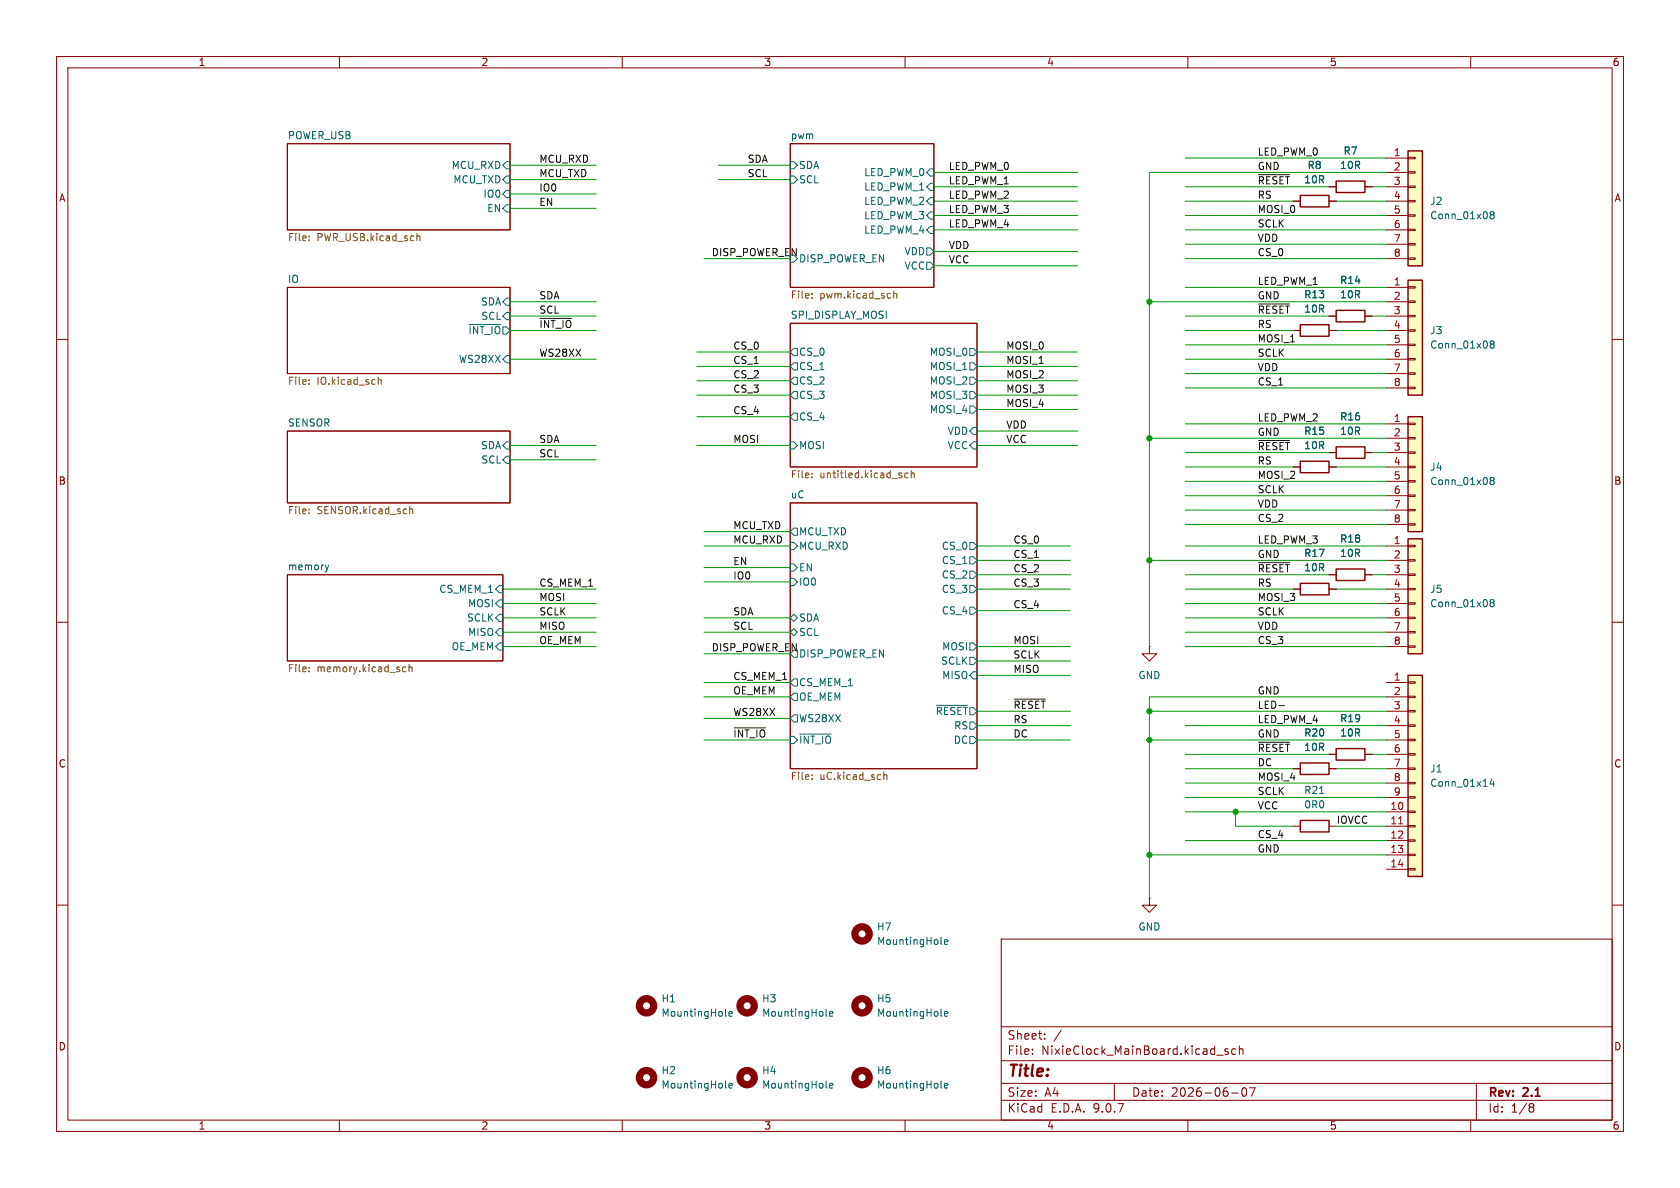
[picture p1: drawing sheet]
<svg xmlns="http://www.w3.org/2000/svg" width="297mm" height="210mm" viewBox="0 0 297 210" stroke-linecap="round" stroke-linejoin="round" font-family="sans-serif">
<g fill="none" stroke="#840000" stroke-width=".18">
<path d="M10 10h277v190h-277zM12 12h273v186h-273zM60 10v2M110 10v2M160 10v2M210 10v2M260 10v2M50.8 25.4h39.4v15.2h-39.4zM139.7 25.4h25.4v25.4h-25.4zM50.8 50.8h39.4v15.2h-39.4zM139.7 57.2h33v25.4h-33zM10 60h2"/>
<path d="M50.8 76.2h39.4v12.7h-39.4zM285 60h2M139.7 88.9h33v47h-33zM10 110h2M50.8 101.6h38.1v15.2h-38.1zM285 110h2M10 160h2M177 166h108v32h-108zM285 160h2M60 198v2M110 198v2M160 198v2"/>
<path d="M177 194.5h108M177 191.5h108M177 187.5h108M177 181.5h108M182.5 186.3v.1M182.5 185.5v.1M184.7 183.6v.1M184.7 182.8v.1M187.6 182.1l-1.3 2M197 191.5v3M210 198v2M215.1 186.5h1.1"/>
<path d="M217.1 185.5l-.4-.1-.2 .2 .1 .2 .5 .2v.3h-.6M217.7 193.2h1.2M218.5 185.5l-.5-.1-.3 .3v.4l.2 .2h.6M219.1 185.5l.2-.1 .4 .1v.9M219.1 184.9v1.5M219.7 192.4l.2-.1a.81 .81 0 0 1 .6 .6 .81 .81 0 0 1-.3 .8l-.2 .1a.81 .81 0 0 1-.3-1.4zM220.9 192.3h1l-.7 1.5M260 198v2M261 191.5v6.5M270.6 195.1l.4 .1 .2 .2-.3 .3M270.6 195.7h.3M270.9 195.7l.2 .2 .1 .4-.2 .2-.4 .1"/>
</g>
<g fill="none" stroke="#006464" stroke-width=".18">
<path d="M88.9 29.2l.6-.6h.7v1.2h-.7zM88.9 36.8l.6-.6h.7v1.3h-.7zM89.5 31.1h.7v1.3h-.7l-.6-.6zM89.5 33.7h.7v1.2h-.7l-.6-.6zM139.7 28.6h.6l.7 .6-.7 .6h-.6zM139.7 31.1h.6l.7 .7-.7 .6h-.6zM164.5 29.8h.6v1.3h-.6l-.7-.6zM164.5 32.4h.6v1.3h-.6l-.7-.7zM164.5 34.9h.6v1.3h-.6l-.7-.6zM164.5 37.5h.6v1.2h-.6l-.7-.6zM82.9 57.4h5.6M88.9 53.3l.6-.6h.7v1.3h-.7z"/>
<path d="M89.5 55.2h.7v1.3h-.7l-.6-.6zM139.7 45.1h.6l.7 .6-.7 .7h-.6zM163.8 43.8h.7l.6 .7-.6 .6h-.7zM163.8 46.4h.7l.6 .6-.6 .6h-.7zM164.5 40h.6v1.3h-.6l-.7-.7zM89.5 62.9h.7v1.2h-.7l-.6-.6zM89.5 78.1h.7v1.3h-.7l-.6-.7zM139.7 78.1h.6l.7 .6-.7 .7h-.6zM140.3 66.7h.7v1.2h-.7l-.6-.6zM140.3 64.1h.7v1.3h-.7l-.6-.6zM140.3 61.6h.7v1.3h-.7l-.6-.7zM140.3 69.2h.7v1.3h-.7l-.6-.6z"/>
<path d="M140.3 73h.7v1.3h-.7l-.6-.6zM171.4 66.7h.7l.6 .6-.6 .6h-.7zM171.4 64.1h.7l.6 .7-.6 .6h-.7zM171.4 61.6h.7l.6 .6-.6 .7h-.7zM171.4 69.2h.7l.6 .7-.6 .6h-.7zM171.4 71.8h.7l.6 .6-.6 .6h-.7zM172.1 75.6h.6v1.2h-.6l-.7-.6zM172.1 78.1h.6v1.3h-.6l-.7-.7zM57.5 99.9l.3 .8M58.1 99.9l-.3 .8M88.9 81.3l.6-.7h.7v1.3h-.7zM139.7 99.7h.6l.7 .6-.7 .7h-.6z"/>
<path d="M139.7 95.9h.6l.7 .6-.7 .7h-.6zM140.3 93.3h.7v1.3h-.7l-.6-.6zM171.4 95.9h.7l.6 .6-.6 .7h-.7zM171.4 98.4h.7l.6 .7-.6 .6h-.7zM57.8 100.7l-.1 .3M87.6 106.7l.7-.7h.6v1.3h-.6zM87.6 114.3l.7-.6h.6v1.2h-.6zM88.3 103.5h.6v1.3h-.6l-.7-.7zM88.3 108.6h.6v1.3h-.6l-.7-.7zM88.3 111.1h.6v1.3h-.6l-.7-.6zM139.7 102.2h.6l.7 .7-.7 .6h-.6zM139.7 111.8l.6-.7 .7 .7-.7 .6z"/>
<path d="M140.3 108.6l.7 .6-.7 .7-.6-.7zM140.3 114.9h.7v1.3h-.7l-.6-.6zM171.4 103.5h.7l.6 .6-.6 .7h-.7zM171.4 101h.7l.6 .6-.6 .6h-.7zM171.4 107.3h.7l.6 .7-.6 .6h-.7zM171.4 116.2h.7l.6 .6-.6 .7h-.7zM171.4 113.7h.7l.6 .6-.6 .6h-.7zM172.1 118.7h.6v1.3h-.6l-.7-.6zM139.7 130.2h.6l.7 .6-.7 .6h-.6zM140.3 120h.7v1.3h-.7l-.6-.6zM140.3 126.4h.7v1.2h-.7l-.6-.6zM140.3 122.6h.7v1.2h-.7l-.6-.6z"/>
<path d="M141.4 129.8h5.5M165.5 124.7h5.5M171.4 130.2h.7l.6 .6-.6 .6h-.7zM171.4 127.6h.7l.6 .7-.6 .6h-.7z"/>
</g>
<g fill="none" stroke="#725600" stroke-width=".18">
<path d="M54.6 42.4v.1M54.6 41.8v.1M73.7 41.3v1.2M73.7 41.8l.2-.1 .3 .1v.7M143.5 51.9v.1M143.5 52.6v.1M158 51.4v1.3M158 52l.2-.1h.3v.8M54.6 67.2v.1M54.6 67.8v.1M66.9 66.7v1.2M66.9 67.2l.1-.1 .3 .1 .1 .7"/>
<path d="M54.6 90v.1M54.6 90.7v.1M72.4 89.5v1.3M72.4 90.1l.2-.1h.3l.1 .8M143.5 83.7v.1M143.5 84.3v.2M160.5 83.7l-.3-.1-.3 .3 .2 .5h.4M161.1 83.7l.2-.1 .3 .1v.8M161.1 83.2v1.3M54.6 118v.1M54.6 118.6v.1M71.2 118.6l.2 .1h.4"/>
<path d="M71.8 118l-.4-.1-.2 .1M72.3 118l.2-.1 .3 .1 .1 .7M72.3 117.5v1.2M143.5 137.7v.1M143.5 137v.1M156.2 136.5v1.3M156.2 137.1l.2-.1h.3l.1 .8"/>
</g>
<path d="M248.9 49.5h2.6v20.4h-2.6z" fill="#ffffc2"/>
<path d="M248.9 49.5h2.6v20.4h-2.6z" fill="none" stroke="#840000" stroke-width=".25"/>
<g fill="none" stroke="#840000" stroke-width=".18">
<path d="M245.1 50.8h3.8M245.1 53.3h3.8M245.1 55.9h3.8M245.1 58.4h3.8M248.9 50.7h1.3v.2h-1.3zM248.9 53.2h1.3v.3h-1.3zM248.9 55.8h1.3v.2h-1.3zM248.9 58.3h1.3v.2h-1.3zM245.1 61h3.8M245.1 63.5h3.8M245.1 66h3.8M245.1 68.6h3.8"/>
<path d="M248.9 60.8h1.3v.3h-1.3zM248.9 63.4h1.3v.2h-1.3zM248.9 65.9h1.3v.3h-1.3zM248.9 68.5h1.3v.2h-1.3z"/>
</g>
<path d="M263.7 60.8l-.3-.2 .3-.3h.2l.2 .2-.2 .3M263.7 60.8l-.3 .3 .1 .3 .2 .1h.3l.1-.2v-.2l-.2-.3M263.7 60.8h.2" fill="none" stroke="#006464" stroke-width=".18"/>
<path d="M248.9 26.7h2.6v20.3h-2.6z" fill="#ffffc2"/>
<path d="M229.9 34.5h5v2.1h-5zM236.2 32h5.1v2h-5.1zM248.9 26.7h2.6v20.3h-2.6zM236.2 79h5.1v2h-5.1zM229.9 81.5h5v2.1h-5zM229.9 103.1h5v2.1h-5zM236.2 100.6h5.1v2h-5.1zM229.9 145h5v2.1h-5z" fill="none" stroke="#840000" stroke-width=".25"/>
<g fill="none" stroke="#840000" stroke-width=".18">
<path d="M228.6 35.6h1.3M234.9 33h1.3M234.9 35.6h1.3M241.3 33h1.3M245.1 27.9h3.8M245.1 30.5h3.8M245.1 33h3.8M245.1 35.6h3.8M245.1 38.1h3.8M248.9 27.8h1.3v.3h-1.3zM248.9 30.4h1.3v.2h-1.3zM248.9 32.9h1.3v.2h-1.3z"/>
<path d="M248.9 35.4h1.3v.3h-1.3zM248.9 38h1.3v.2h-1.3zM245.1 40.6h3.8M245.1 43.2h3.8M245.1 45.7h3.8M248.9 40.5h1.3v.3h-1.3zM248.9 43.1h1.3v.2h-1.3zM248.9 45.6h1.3v.2h-1.3zM228.6 82.6h1.3M234.9 82.6h1.3M234.9 80h1.3M241.3 80h1.3"/>
<path d="M203.2 114.3v1.3h1.3l-1.3 1.2-1.3-1.2h1.3M203.2 114.3h.1M228.6 104.1h1.3M234.9 104.1h1.3M234.9 101.6h1.3M241.3 101.6h1.3M203.2 158.8v1.2h1.3l-1.3 1.3-1.3-1.3h1.3M203.2 158.8h.1M228.6 146.1h1.3M234.9 146.1h1.3"/>
</g>
<path d="M263.7 38l-.3-.3 .3-.3h.2l.2 .3-.2 .3M263.7 38l-.3 .2 .1 .4 .2 .1 .3-.1 .1-.2v-.2l-.2-.2M263.7 38h.2M233.3 140.3h.7M128.3 179.5l.1 .1M128.9 179.2l.6-.1-.1-.2-.4-.1-.1 .2v.6h.5M128.3 192.2l.1 .1M128.9 191.9l.6-.1-.1-.2-.4-.1-.1 .2v.6h.5M146 192.2l.2 .1M146.6 191.9l.6-.1v-.2l-.4-.1-.2 .2 .1 .6h.5" fill="none" stroke="#006464" stroke-width=".18"/>
<g fill="none" stroke="#840000" stroke-width="1.3">
<circle cx="114.3" cy="177.8" r="1.27"/>
<circle cx="114.3" cy="190.5" r="1.27"/>
<circle cx="132.1" cy="190.5" r="1.27"/>
</g>
<path d="M248.9 95.3h2.6v20.3h-2.6z" fill="#ffffc2"/>
<path d="M248.9 95.3h2.6v20.3h-2.6z" fill="none" stroke="#840000" stroke-width=".25"/>
<g fill="none" stroke="#840000" stroke-width=".18">
<path d="M245.1 96.5h3.8M245.1 99.1h3.8M248.9 96.4h1.3v.2h-1.3zM248.9 98.9h1.3v.3h-1.3zM245.1 101.6h3.8M245.1 104.1h3.8M245.1 106.7h3.8M245.1 109.2h3.8M245.1 111.8h3.8M245.1 114.3h3.8M248.9 101.5h1.3v.2h-1.3zM248.9 104h1.3v.3h-1.3z"/>
<path d="M248.9 106.6h1.3v.2h-1.3zM248.9 109.1h1.3v.2h-1.3zM248.9 111.6h1.3v.3h-1.3zM248.9 114.2h1.3v.2h-1.3z"/>
</g>
<path d="M263.7 106.5l-.3-.2 .3-.3h.2l.2 .2-.2 .3M263.7 106.5l-.3 .3 .1 .3 .2 .2 .3-.1 .1-.2v-.2l-.2-.3M263.7 106.5h.2" fill="none" stroke="#006464" stroke-width=".18"/>
<path d="M248.9 119.4h2.6v35.5h-2.6z" fill="#ffffc2"/>
<path d="M236.2 54.9h5.1v2h-5.1zM248.9 119.4h2.6v35.5h-2.6zM229.9 134.9h5v2h-5zM236.2 132.3h5.1v2.1h-5.1z" fill="none" stroke="#840000" stroke-width=".25"/>
<g fill="none" stroke="#840000" stroke-width=".18">
<path d="M234.9 55.9h1.3M241.3 55.9h1.3M228.6 135.9h1.3M234.9 133.4h1.3M234.9 135.9h1.3M241.3 133.4h1.3M245.1 120.7h3.8M245.1 123.2h3.8M245.1 125.7h3.8M245.1 128.3h3.8M245.1 130.8h3.8M245.1 133.4h3.8"/>
<path d="M245.1 135.9h3.8M245.1 138.4h3.8M248.9 120.5h1.3v.3h-1.3zM248.9 123.1h1.3v.2h-1.3zM248.9 125.6h1.3v.3h-1.3zM248.9 128.1h1.3v.3h-1.3zM248.9 130.7h1.3v.2h-1.3zM248.9 133.2h1.3v.3h-1.3zM248.9 135.8h1.3v.2h-1.3zM248.9 138.3h1.3v.3h-1.3zM245.1 141h3.8M245.1 143.5h3.8"/>
<path d="M245.1 146.1h3.8M245.1 148.6h3.8M245.1 151.1h3.8M245.1 153.7h3.8M248.9 140.8h1.3v.3h-1.3zM248.9 143.4h1.3v.2h-1.3zM248.9 145.9h1.3v.3h-1.3zM248.9 148.5h1.3v.2h-1.3zM248.9 151h1.3v.3h-1.3zM248.9 153.5h1.3v.3h-1.3z"/>
</g>
<path d="M247.3 145.6h.7" fill="none" stroke="#a90000" stroke-width=".18"/>
<path d="M263.7 137.7l-.3 .9h.8M264 138.2v.8M146 179.5l.2 .1M146.6 179.2l.6-.1v-.2l-.4-.1-.2 .2 .1 .6h.5M166.4 166.8l.1 .1M166.4 179.5l.1 .1M167 166.5l.6-.1-.1-.2-.4-.1-.1 .2v.6h.5M167 179.2l.6-.1-.1-.2-.4-.1-.1 .2v.6h.5M166.4 192.2l.1 .1M167 191.9l.6-.1-.1-.2-.4-.1-.1 .2v.6h.5" fill="none" stroke="#006464" stroke-width=".18"/>
<g fill="none" stroke="#840000" stroke-width="1.3">
<circle cx="132.1" cy="177.8" r="1.27"/>
<circle cx="152.4" cy="177.8" r="1.27"/>
<circle cx="152.4" cy="165.1" r="1.27"/>
<circle cx="152.4" cy="190.5" r="1.27"/>
</g>
<path d="M248.9 73.7h2.6v20.3h-2.6z" fill="#ffffc2"/>
<path d="M229.9 57.4h5v2h-5zM248.9 73.7h2.6v20.3h-2.6z" fill="none" stroke="#840000" stroke-width=".25"/>
<g fill="none" stroke="#840000" stroke-width=".18">
<path d="M228.6 35.6h1.3M234.9 33h1.3M234.9 35.6h1.3M241.3 33h1.3M228.6 58.4h1.3M234.9 58.4h1.3M234.9 55.9h1.3M241.3 55.9h1.3M245.1 74.9h3.8M245.1 77.5h3.8M248.9 74.8h1.3v.3h-1.3zM248.9 77.3h1.3v.3h-1.3z"/>
<path d="M248.9 79.9h1.3v.2h-1.3zM228.6 82.6h1.3M234.9 80h1.3M234.9 82.6h1.3M241.3 80h1.3M245.1 80h3.8M245.1 82.6h3.8M245.1 85.1h3.8M245.1 87.6h3.8M245.1 90.2h3.8M245.1 92.7h3.8M248.9 82.4h1.3v.3h-1.3z"/>
<path d="M248.9 85h1.3v.2h-1.3zM248.9 87.5h1.3v.3h-1.3zM248.9 90h1.3v.3h-1.3zM248.9 92.6h1.3v.2h-1.3zM228.6 104.1h1.3M234.9 104.1h1.3M234.9 101.6h1.3M241.3 101.6h1.3M228.6 135.9h1.3M234.9 133.4h1.3M234.9 135.9h1.3M241.3 133.4h1.3"/>
</g>
<path d="M263.7 84.9l-.3-.2 .3-.3h.2l.2 .2-.2 .3M263.7 84.9l-.3 .3 .1 .3 .2 .2 .3-.1 .1-.2v-.2l-.2-.3M263.7 84.9h.2" fill="none" stroke="#006464" stroke-width=".18"/>
<path d="M222.5 30.9h5.5M95.5 56.3h5.5M222.5 53.7h5.5M222.5 77.9h5.5M222.5 99.5h5.5M129.8 128.7h5.5M179.3 123.6h5.5M222.5 131.2h5.5M226.1 124.7h1" fill="none" stroke="#0f0f0f" stroke-width=".18"/>
<g fill="none" stroke="#009600" stroke-width=".18">
<path d="M90.2 29.2h15.2M90.2 31.8h15.2M90.2 34.3h15.2M90.2 36.8h15.2M127 29.2h12.7M127 31.8h12.7M165.1 38.1h25.4M165.1 35.6h25.4M165.1 33h25.4M165.1 30.5h25.4M209.5 38.1h35.6M209.5 35.6h19.1"/>
<path d="M209.5 33h25.4M209.5 27.9h35.6M236.2 35.6h8.9M242.6 33h2.5M245.1 30.5h-41.9v83.8M90.2 58.4h15.2M90.2 55.9h15.2M90.2 53.3h15.2M124.5 45.7h15.2M165.1 47h25.4M165.1 40.6h25.4M165.1 44.5h25.4"/>
<path d="M203.2 53.3h41.9M209.5 45.7h35.6M209.5 58.4h19.1M209.5 55.9h25.4M209.5 50.8h35.6M209.5 40.6h35.6M209.5 43.2h35.6M236.2 58.4h8.9M242.6 55.9h2.5M90.2 63.5h15.2M90.2 78.7h15.2M123.2 69.9h16.5"/>
<path d="M123.2 62.2h16.5M123.2 67.3h16.5M123.2 73.7h16.5M123.2 78.7h16.5M123.2 64.8h16.5M172.7 69.9h17.8M172.7 72.4h17.8M172.7 76.2h17.8M172.7 62.2h17.8M172.7 67.3h17.8M172.7 78.7h17.8M172.7 64.8h17.8"/>
<path d="M203.2 77.5h41.9M209.5 68.6h35.6M209.5 74.9h35.6M209.5 63.5h35.6M209.5 66h35.6M209.5 61h35.6M90.2 81.3h15.2M124.5 96.5h15.2M124.5 94h15.2M172.7 99.1h16.5M172.7 96.5h16.5M203.2 99.1h41.9"/>
<path d="M209.5 90.2h35.6M209.5 87.6h35.6M209.5 82.6h19.1M209.5 85.1h35.6M209.5 80h25.4M209.5 96.5h35.6M209.5 92.7h35.6M236.2 82.6h8.9M242.6 80h2.5M88.9 104.1h16.5M88.9 114.3h16.5M88.9 106.7h16.5"/>
<path d="M88.9 109.2h16.5M88.9 111.8h16.5M124.5 100.3h15.2M124.5 109.2h15.2M124.5 111.8h15.2M124.5 115.6h15.2M124.5 102.9h15.2M172.7 108h16.5M172.7 101.6h16.5M172.7 104.1h16.5M172.7 114.3h16.5M172.7 116.8h16.5"/>
<path d="M172.7 119.4h16.5M209.5 101.6h25.4M209.5 104.1h19.1M209.5 114.3h35.6M209.5 106.7h35.6M209.5 109.2h35.6M209.5 111.8h35.6M236.2 104.1h8.9M242.6 101.6h2.5M124.5 130.8h15.2M124.5 120.7h15.2M124.5 123.2h15.2"/>
<path d="M124.5 127h15.2M172.7 125.7h16.5M172.7 130.8h16.5M172.7 128.3h16.5M203.2 125.7h41.9M203.2 130.8h41.9M209.5 128.3h35.6M209.5 135.9h19.1M209.5 133.4h25.4M209.5 138.4h35.6M236.2 135.9h8.9M242.6 133.4h2.5"/>
<path d="M245.1 123.2h-41.9v35.6M203.2 151.1h41.9M209.5 143.5h35.6M209.5 141h35.6M209.5 148.6h35.6M218.4 143.5v2.6h10.2M236.2 146.1h8.9"/>
</g>
<g fill="#009600" stroke="#009600" stroke-width=".18">
<circle cx="203.2" cy="125.7" r=".46"/>
<circle cx="203.2" cy="130.8" r=".46"/>
<circle cx="203.2" cy="53.3" r=".46"/>
<circle cx="203.2" cy="77.5" r=".46"/>
<circle cx="203.2" cy="99.1" r=".46"/>
<circle cx="218.4" cy="143.5" r=".46"/>
<circle cx="203.2" cy="151.1" r=".46"/>
</g>
<text font-size="2.8" fill="#840000" x="178" y="190.9">Title:</text>
<g font-size="2.1" fill="#840000">
<text x="178" y="184">Sheet:</text>
<text x="178" y="186.7">File:</text>
<text x="184.1" y="186.7">NixieClock_MainBoard.kicad_sch</text>
<text x="178" y="196.9">KiCad</text>
<text x="178" y="194.1">Size:</text>
<text x="184.7" y="194.1">A4</text>
<text x="185.7" y="196.9">E.D.A.</text>
<text x="193.3" y="196.9">9.0.7</text>
<text x="200" y="194.1">Date:</text>
<text x="207" y="194.1">2026-06-07</text>
<text x="263" y="194.3">Rev:</text>
<text x="263" y="196.9">Id:</text>
<text x="267.1" y="196.9">1/8</text>
<text x="269.4" y="194.3">2.1</text>
</g>
<g font-size="1.8" fill="#840000">
<text x="35" y="11.9">1</text>
<text x="85" y="11.9">2</text>
<text x="135" y="11.9">3</text>
<text x="185" y="11.9">4</text>
<text x="235" y="11.9">5</text>
<text x="285" y="11.9">6</text>
<text x="10.3" y="35.9">A</text>
<text x="285.3" y="35.9">A</text>
<text x="10.3" y="85.9">B</text>
<text x="285.3" y="85.9">B</text>
<text x="10.3" y="135.9">C</text>
<text x="285.3" y="135.9">C</text>
<text x="10.3" y="185.9">D</text>
<text x="285.3" y="185.9">D</text>
<text x="35" y="199.9">1</text>
<text x="85" y="199.9">2</text>
<text x="135" y="199.9">3</text>
<text x="185" y="199.9">4</text>
<text x="235" y="199.9">5</text>
<text x="285" y="199.9">6</text>
</g>
<g font-size="1.8" fill="#006464">
<text x="50.8" y="24.7">POWER_USB</text>
<text x="139.7" y="24.7">pwm</text>
<text x="237.4" y="27.5">R7</text>
<text x="79.7" y="30.1">MCU_RXD</text>
<text x="80" y="32.6">MCU_TXD</text>
<text x="85.4" y="35.2">IO0</text>
<text x="141.2" y="30.1">SDA</text>
<text x="141.2" y="32.6">SCL</text>
<text x="152.7" y="31.3">LED_PWM_0</text>
<text x="152.7" y="33.9">LED_PWM_1</text>
<text x="230.5" y="32.6">10R</text>
<text x="231.1" y="30.1">R8</text>
<text x="236.8" y="30.1">10R</text>
<text x="86" y="37.7">EN</text>
<text x="152.7" y="36.4">LED_PWM_2</text>
<text x="152.7" y="39">LED_PWM_3</text>
<text x="152.7" y="41.5">LED_PWM_4</text>
<text x="252.7" y="36.4">J2</text>
<text x="252.7" y="39">Conn_01x08</text>
<text x="141.2" y="46.6">DISP_POWER_EN</text>
<text x="159.8" y="45.3">VDD</text>
<text x="159.8" y="47.9">VCC</text>
<text x="50.8" y="50.1">IO</text>
<text x="230.5" y="52.9">R13</text>
<text x="236.8" y="50.4">R14</text>
<text x="236.8" y="52.9">10R</text>
<text x="82.7" y="59.3">~{INT_IO}</text>
<text x="84.9" y="54.2">SDA</text>
<text x="85" y="56.7">SCL</text>
<text x="139.7" y="56.4">SPI_DISPLAY_MOSI</text>
<text x="230.5" y="55.5">10R</text>
<text x="252.7" y="59.3">J3</text>
<text x="81" y="64.4">WS28XX</text>
<text x="141.2" y="65.6">CS_1</text>
<text x="141.2" y="63.1">CS_0</text>
<text x="164.3" y="65.6">MOSI_1</text>
<text x="164.3" y="63.1">MOSI_0</text>
<text x="252.7" y="61.8">Conn_01x08</text>
<text x="141.2" y="68.2">CS_2</text>
<text x="141.2" y="70.7">CS_3</text>
<text x="164.3" y="68.2">MOSI_2</text>
<text x="164.3" y="70.7">MOSI_3</text>
<text x="50.8" y="75.5">SENSOR</text>
<text x="141.2" y="74.5">CS_4</text>
<text x="164.3" y="73.3">MOSI_4</text>
<text x="167.4" y="77.1">VDD</text>
<text x="230.5" y="77.1">R15</text>
<text x="236.8" y="74.5">R16</text>
<text x="236.8" y="77.1">10R</text>
<text x="84.9" y="79.6">SDA</text>
<text x="85" y="82.1">SCL</text>
<text x="141.2" y="79.6">MOSI</text>
<text x="167.4" y="79.6">VCC</text>
<text x="230.5" y="79.6">10R</text>
<text x="252.7" y="83.4">J4</text>
<text x="139.7" y="88.2">uC</text>
<text x="252.7" y="86">Conn_01x08</text>
<text x="141.2" y="94.8">MCU_TXD</text>
<text x="50.8" y="100.9">memory</text>
<text x="141.2" y="101.2">EN</text>
<text x="141.2" y="97.4">MCU_RXD</text>
<text x="166.4" y="97.4">CS_0</text>
<text x="166.4" y="99.9">CS_1</text>
<text x="230.5" y="98.7">R17</text>
<text x="230.5" y="101.2">10R</text>
<text x="236.8" y="96.1">R18</text>
<text x="236.8" y="98.7">10R</text>
<text x="77.6" y="105">CS_MEM_1</text>
<text x="82.6" y="107.5">MOSI</text>
<text x="141.2" y="103.7">IO0</text>
<text x="166.4" y="105">CS_3</text>
<text x="166.4" y="102.5">CS_2</text>
<text x="252.7" y="105">J5</text>
<text x="252.7" y="107.5">Conn_01x08</text>
<text x="82.5" y="110.1">SCLK</text>
<text x="82.6" y="112.6">MISO</text>
<text x="141.2" y="112.6">SCL</text>
<text x="141.2" y="110.1">SDA</text>
<text x="166.4" y="108.8">CS_4</text>
<text x="79.7" y="115.2">OE_MEM</text>
<text x="141.2" y="116.4">DISP_POWER_EN</text>
<text x="166.3" y="117.7">SCLK</text>
<text x="166.5" y="115.2">MOSI</text>
<text x="141.2" y="121.5">CS_MEM_1</text>
<text x="141.2" y="124.1">OE_MEM</text>
<text x="166.5" y="120.2">MISO</text>
<text x="201.2" y="120.2">GND</text>
<text x="141.2" y="127.9">WS28XX</text>
<text x="141.2" y="131.7">~{INT_IO}</text>
<text x="165.3" y="126.6">~{RESET}</text>
<text x="168.5" y="131.7">DC</text>
<text x="168.6" y="129.1">RS</text>
<text x="230.5" y="130.4">R20</text>
<text x="236.8" y="127.9">R19</text>
<text x="236.8" y="130.4">10R</text>
<text x="230.5" y="132.9">10R</text>
<text x="252.7" y="136.8">J1</text>
<text x="230.5" y="140.6">R21</text>
<text x="230.5" y="143.1">0R0</text>
<text x="252.7" y="139.3">Conn_01x14</text>
<text x="154.9" y="164.7">H7</text>
<text x="154.9" y="167.2">MountingHole</text>
<text x="201.2" y="164.7">GND</text>
<text x="116.8" y="177.4">H1</text>
<text x="116.8" y="179.9">MountingHole</text>
<text x="134.6" y="177.4">H3</text>
<text x="134.6" y="179.9">MountingHole</text>
<text x="154.9" y="177.4">H5</text>
<text x="154.9" y="179.9">MountingHole</text>
<text x="116.8" y="190.1">H2</text>
<text x="134.6" y="190.1">H4</text>
<text x="154.9" y="190.1">H6</text>
<text x="116.8" y="192.6">MountingHole</text>
<text x="134.6" y="192.6">MountingHole</text>
<text x="154.9" y="192.6">MountingHole</text>
</g>
<g font-size="1.8" fill="#0f0f0f">
<text x="95.2" y="28.9">MCU_RXD</text>
<text x="132.1" y="28.9">SDA</text>
<text x="222.2" y="27.6">LED_PWM_0</text>
<text x="95.2" y="31.4">MCU_TXD</text>
<text x="95.2" y="33.9">IO0</text>
<text x="132.1" y="31.4">SCL</text>
<text x="167.6" y="35.2">LED_PWM_2</text>
<text x="167.6" y="32.7">LED_PWM_1</text>
<text x="167.6" y="30.1">LED_PWM_0</text>
<text x="222.2" y="30.1">GND</text>
<text x="222.2" y="32.7">~{RESET}10R</text>
<text x="222.2" y="35.2">RS</text>
<text x="95.2" y="36.5">EN</text>
<text x="167.6" y="37.8">LED_PWM_3</text>
<text x="167.6" y="40.3">LED_PWM_4</text>
<text x="222.2" y="40.3">SCLK</text>
<text x="222.2" y="37.8">MOSI_0</text>
<text x="125.7" y="45.4">DISP_POWER_EN</text>
<text x="167.6" y="46.6">VCC</text>
<text x="167.6" y="44.1">VDD</text>
<text x="222.2" y="45.4">CS_0</text>
<text x="222.2" y="42.8">VDD</text>
<text x="95.2" y="53">SDA</text>
<text x="222.2" y="50.5">LED_PWM_1</text>
<text x="222.2" y="53">GND</text>
<text x="95.2" y="55.5">SCL</text>
<text x="95.2" y="58.1">~{INT_IO}</text>
<text x="222.2" y="58.1">RS</text>
<text x="222.2" y="55.5">~{RESET}10R</text>
<text x="95.2" y="63.2">WS28XX</text>
<text x="129.5" y="61.9">CS_0</text>
<text x="129.5" y="64.4">CS_1</text>
<text x="177.8" y="64.4">MOSI_1</text>
<text x="177.8" y="61.9">MOSI_0</text>
<text x="222.2" y="63.2">SCLK</text>
<text x="222.2" y="65.7">VDD</text>
<text x="222.2" y="60.6">MOSI_1</text>
<text x="129.5" y="69.5">CS_3</text>
<text x="129.5" y="67">CS_2</text>
<text x="177.8" y="67">MOSI_2</text>
<text x="177.8" y="69.5">MOSI_3</text>
<text x="222.2" y="68.2">CS_1</text>
<text x="129.5" y="73.3">CS_4</text>
<text x="177.8" y="72">MOSI_4</text>
<text x="177.8" y="75.9">VDD</text>
<text x="222.2" y="74.6">LED_PWM_2</text>
<text x="222.2" y="77.1">GND</text>
<text x="95.2" y="80.9">SCL</text>
<text x="95.2" y="78.4">SDA</text>
<text x="129.5" y="78.4">MOSI</text>
<text x="177.8" y="78.4">VCC</text>
<text x="222.2" y="82.2">RS</text>
<text x="222.2" y="79.7">~{RESET}10R</text>
<text x="222.2" y="84.7">MOSI_2</text>
<text x="222.2" y="87.3">SCLK</text>
<text x="222.2" y="89.8">VDD</text>
<text x="129.5" y="93.6">MCU_TXD</text>
<text x="222.2" y="92.4">CS_2</text>
<text x="129.5" y="100">EN</text>
<text x="129.5" y="96.2">MCU_RXD</text>
<text x="179.1" y="96.2">CS_0</text>
<text x="179.1" y="101.3">CS_2</text>
<text x="179.1" y="98.7">CS_1</text>
<text x="222.2" y="96.2">LED_PWM_3</text>
<text x="222.2" y="98.7">GND</text>
<text x="222.2" y="101.3">~{RESET}10R</text>
<text x="95.2" y="103.8">CS_MEM_1</text>
<text x="95.2" y="106.3">MOSI</text>
<text x="129.5" y="102.5">IO0</text>
<text x="179.1" y="103.8">CS_3</text>
<text x="179.1" y="107.6">CS_4</text>
<text x="222.2" y="106.3">MOSI_3</text>
<text x="222.2" y="103.8">RS</text>
<text x="95.2" y="111.4">MISO</text>
<text x="95.2" y="108.9">SCLK</text>
<text x="95.2" y="114">OE_MEM</text>
<text x="129.5" y="108.9">SDA</text>
<text x="129.5" y="111.4">SCL</text>
<text x="179.1" y="114">MOSI</text>
<text x="222.2" y="114">CS_3</text>
<text x="222.2" y="108.9">SCLK</text>
<text x="222.2" y="111.4">VDD</text>
<text x="125.7" y="115.2">DISP_POWER_EN</text>
<text x="179.1" y="119">MISO</text>
<text x="179.1" y="116.5">SCLK</text>
<text x="129.5" y="122.8">OE_MEM</text>
<text x="129.5" y="120.3">CS_MEM_1</text>
<text x="179.1" y="125.4">~{RESET}</text>
<text x="222.2" y="122.8">GND</text>
<text x="222.2" y="125.4">LED-</text>
<text x="129.5" y="130.5">~{INT_IO}</text>
<text x="129.5" y="126.7">WS28XX</text>
<text x="179.1" y="130.5">DC</text>
<text x="179.1" y="127.9">RS</text>
<text x="222.2" y="130.5">GND</text>
<text x="222.2" y="127.9">LED_PWM_4</text>
<text x="222.2" y="135.5">DC</text>
<text x="222.2" y="133">~{RESET}10R</text>
<text x="222.2" y="140.6">SCLK</text>
<text x="222.2" y="143.2">VCC</text>
<text x="222.2" y="138.1">MOSI_4</text>
<text x="222.2" y="148.2">CS_4</text>
<text x="236.2" y="145.7">IOVCC</text>
<text x="222.2" y="150.8">GND</text>
</g>
<g font-size="1.8" fill="#a90000">
<text x="246.3" y="27.7">1</text>
<text x="246.3" y="30.2">2</text>
<text x="246.3" y="32.8">3</text>
<text x="246.3" y="35.3">4</text>
<text x="246.3" y="37.8">5</text>
<text x="246.3" y="40.4">6</text>
<text x="246.3" y="42.9">7</text>
<text x="246.3" y="45.5">8</text>
<text x="246.3" y="50.5">1</text>
<text x="246.3" y="53.1">2</text>
<text x="246.3" y="55.6">3</text>
<text x="246.3" y="58.2">4</text>
<text x="246.3" y="60.7">5</text>
<text x="246.3" y="63.2">6</text>
<text x="246.3" y="65.8">7</text>
<text x="246.3" y="68.3">8</text>
<text x="246.3" y="74.7">1</text>
<text x="246.3" y="77.2">2</text>
<text x="246.3" y="79.8">3</text>
<text x="246.3" y="82.3">4</text>
<text x="246.3" y="84.8">5</text>
<text x="246.3" y="87.4">6</text>
<text x="246.3" y="89.9">7</text>
<text x="246.3" y="92.5">8</text>
<text x="246.3" y="96.3">1</text>
<text x="246.3" y="98.8">2</text>
<text x="246.3" y="101.3">3</text>
<text x="246.3" y="103.9">4</text>
<text x="246.3" y="106.4">5</text>
<text x="246.3" y="109">6</text>
<text x="246.3" y="111.5">7</text>
<text x="246.3" y="114">8</text>
<text x="246.3" y="120.4">1</text>
<text x="246.3" y="122.9">2</text>
<text x="246.3" y="125.5">3</text>
<text x="246.3" y="128">4</text>
<text x="246.3" y="130.6">5</text>
<text x="246.3" y="133.1">6</text>
<text x="246.3" y="135.6">7</text>
<text x="245.7" y="143.3">10</text>
<text x="246.3" y="138.2">8</text>
<text x="246.3" y="140.7">9</text>
<text x="245.7" y="145.8">11</text>
<text x="245.7" y="148.3">12</text>
<text x="245.7" y="150.9">13</text>
<text x="245.7" y="153.4">14</text>
</g>
<g font-size="1.8" fill="#725600">
<text x="50.8" y="43">File:</text>
<text x="56" y="43">PWR_USB.kicad_sch</text>
<text x="139.7" y="53.1">File:</text>
<text x="144.9" y="53.1">pwm.kicad_sch</text>
<text x="50.8" y="68.4">File:</text>
<text x="56" y="68.4">IO.kicad_sch</text>
<text x="139.7" y="84.9">File:</text>
<text x="144.9" y="84.9">untitled.kicad_sch</text>
<text x="50.8" y="91.2">File:</text>
<text x="56" y="91.2">SENSOR.kicad_sch</text>
<text x="50.8" y="119.2">File:</text>
<text x="56" y="119.2">memory.kicad_sch</text>
<text x="139.7" y="138.2">File:</text>
<text x="144.9" y="138.2">uC.kicad_sch</text>
</g>
</svg>
